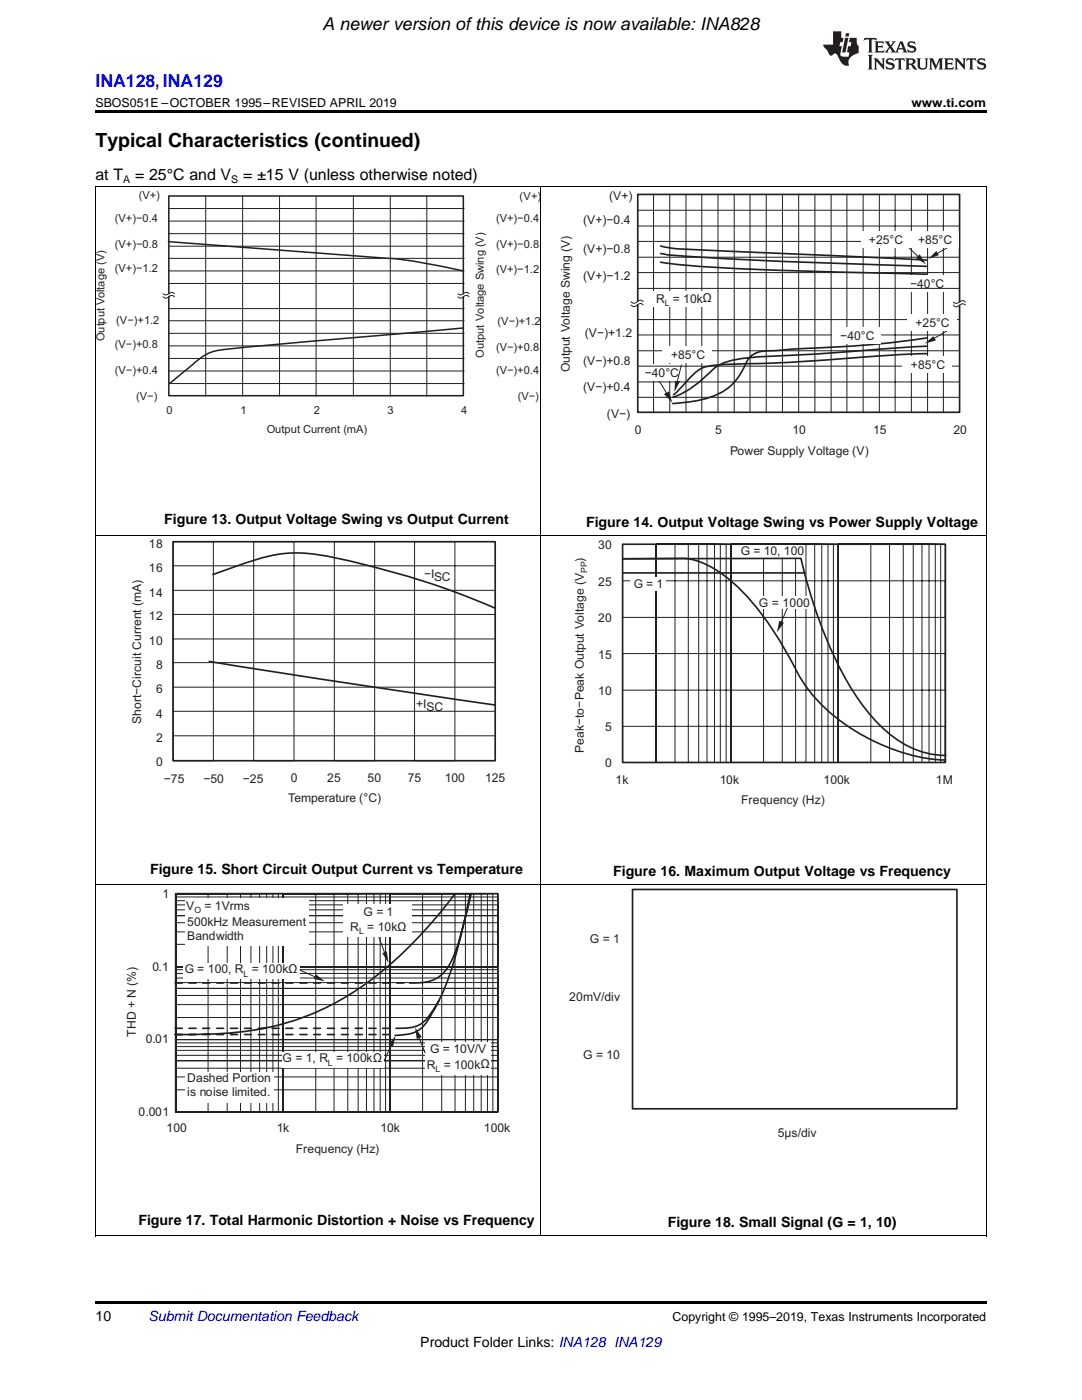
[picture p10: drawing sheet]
<svg xmlns="http://www.w3.org/2000/svg" width="216mm" height="279mm" viewBox="0 0 216 279" stroke-linecap="round" stroke-linejoin="round" font-family="sans-serif">
<path d="M19 246.7h.2zM196.7 246.7h.1zM19 259.7h177.8v.5h-177.8z" fill="#000"/>
<path d="M19.1 176.5v70.2M107.9 176.5v70.2M196.8 176.5v70.2M19 246.6h177.8" fill="none" stroke="#000" stroke-width=".2"/>
<g fill="none" stroke="#231f20" stroke-width=".2">
<path d="M35 178.3h21.5v43.6h-21.5zM35 178.3h20.5v43.6h-20.5zM35 178.3h19.5v43.6h-19.5zM35 178.3h18.2v43.6h-18.2zM35 178.3h16.8v43.6h-16.8zM35 178.3h15.1v43.6h-15.1zM35 178.3h13v43.6h-13zM35 178.3h10.3v43.6h-10.3zM35 178.3h6.5v43.6h-6.5zM35 178.3h64.3v14.6h-64.3zM35 179h64.3v13.9h-64.3v-4.4h64.3v4.4h-64.3v-6.9h64.3v6.9h-64.3v-8.7h64.3v8.7h-64.3v-10.2h64.3v10.2h-64.3v-10.2h64.3v10.2h-64.3v-11.3h64.3v11.3h-64.3v-12.3h64.3v12.3h-64.3v-13.1h64.3v13.1h-64.3zM56.5 178.3h21.4v43.6h-21.4z"/>
<path d="M56.5 178.3h20.4v43.6h-20.4zM56.5 178.3h19.4v43.6h-19.4zM56.5 178.3h18.1v43.6h-18.1zM56.5 178.3h16.6v43.6h-16.6zM56.5 178.3h15v43.6h-15zM56.5 178.3h12.9v43.6h-12.9zM56.5 178.3h10.2v43.6h-10.2zM56.5 178.3h6.5v43.6h-6.5zM77.9 178.3h21.4v43.6h-21.4zM77.9 178.3h20.4v43.6h-20.4zM77.9 178.3h19.4v43.6h-19.4zM77.9 178.3h18.1v43.6h-18.1z"/>
<path d="M77.9 178.3h16.6v43.6h-16.6zM77.9 178.3h15v43.6h-15zM77.9 178.3h12.9v43.6h-12.9zM77.9 178.3h10.2v43.6h-10.2zM77.9 178.3h6.4v43.6h-6.4zM35 192.9h64.3v14.6h-64.3zM35 193.5h64.3v14h-64.3v-4.4h64.3v4.4h-64.3v-7h64.3v7h-64.3v-8.8h64.3v8.8h-64.3v-10.2h64.3v10.2h-64.3v-10.2h64.3v10.2h-64.3v-11.4h64.3v11.4h-64.3v-12.3h64.3v12.3h-64.3v-13.2h64.3v13.2h-64.3zM35 207.5h64.3v14.4h-64.3zM35 208.1h64.3v13.8h-64.3v-4.4h64.3v4.4h-64.3v-7h64.3v7h-64.3v-8.7h64.3v8.7h-64.3v-10.2h64.3v10.2h-64.3v-10.2h64.3v10.2h-64.3v-11.3h64.3v11.3h-64.3v-12.3h64.3v12.3h-64.3v-13h64.3v13h-64.3z"/>
</g>
<g fill="none" stroke="#231f20" stroke-width=".33">
<path d="M35 178.3h64.3v43.6h-64.3zM90.7 178.5a78.1 78.1 0 0 1-22.9 21.1 54.7 54.7 0 0 1-26.8 6.8l-6 .1h1.4M93.8 178.5a97.1 97.1 0 0 1-5.8 20.2l-.9 1.9a10.9 10.9 0 0 1-3.4 3.9 8.9 8.9 0 0 1-4.7 .7M94 178.3l-.7 3.1a44.9 44.9 0 0 1-3.7 11.2 6.7 6.7 0 0 1-6.2 3.6h-1.6M35 196.2h1.4M37.7 196.2h1.4M40.4 196.2h1.5M43.3 196.2h1.3M46 196.2h1.4M48.8 196.2h1.3M51.6 196.2h1.3M54.3 196.2h1.4"/>
<path d="M57 196.2h1.4M59.9 196.2h1.4M62.6 196.2h1.3M65.3 196.2h1.4M68.1 196.2h1.4M70.9 196.2h1.4M73.6 196.2h1.4M76.4 196.2h1.4M79.2 196.2h1.4M87.6 199.7l-1.5 2.6a6.4 6.4 0 0 1-4.5 4.1l-2.8 .2M35 205.2h1.4M37.7 205.2h1.4"/>
<path d="M37.7 206.5h1.4M40.4 205.2h1.5M40.4 206.5h1.5M43.3 205.2h1.3M43.3 206.5h1.3M46 205.2h1.4M46 206.5h1.4M48.8 205.2h1.3M48.8 206.5h1.3M51.6 205.2h1.3M51.6 206.5h1.3M54.3 205.2h1.4"/>
<path d="M54.3 206.5h1.4M57 205.2h1.4M57 206.5h1.4M59.9 205.2h1.4M59.9 206.5h1.4M62.6 205.2h1.3M62.6 206.5h1.3M65.3 205.2h1.4M65.3 206.5h1.4M68.1 205.2h1.4M68.1 206.5h1.4M70.9 205.2h1.4"/>
<path d="M70.9 206.5h1.4M73.6 205.2h1.4M73.6 206.5h1.4M76.4 205.2h1.4M76.4 206.5h1.4"/>
</g>
<g fill="#fff">
<path d="M37 179.3h24.5v9.4h-24.5z" fill-rule="evenodd"/>
<path d="M68.5 180.5h13.6v6.6h-13.6z" fill-rule="evenodd"/>
<path d="M84.9 208.1h13v6.4h-13z" fill-rule="evenodd"/>
<path d="M36.5 192.3h23.3v3.1h-23.3z" fill-rule="evenodd"/>
<path d="M56.3 209.9h20.3v3.2h-20.3z" fill-rule="evenodd"/>
</g>
<path d="M78.9 206.7l-.5 2.2-.9-.4z" fill="#231f20"/>
<path d="M78.3 208l-1.6 3.6" fill="none" stroke="#231f20" stroke-width=".2"/>
<path d="M63 194.4l1.8 1.4-2.2-.5z" fill="#231f20"/>
<path d="M59.9 193.6l3.7 1.7" fill="none" stroke="#231f20" stroke-width=".2"/>
<path d="M76.3 190.2l.9-.3 .3 2.3z" fill="#231f20"/>
<path d="M75.6 187.1l1.4 3.8" fill="none" stroke="#231f20" stroke-width=".2"/>
<path d="M82.8 205.1l1.4 1.9-1 .4z" fill="#231f20"/>
<path d="M83.3 206.4l1.5 3.7" fill="none" stroke="#231f20" stroke-width=".2"/>
<path d="M37 213.9h17.7v6.1h-17.7z" fill-rule="evenodd" fill="#fff"/>
<path d="M124.2 108.6h64.4v43.6h-64.4zM124.3 111.5l11.5-.1a10.7 10.7 0 0 1 6.3 1.9 34.5 34.5 0 0 1 11.1 11 107.4 107.4 0 0 1 6.7 11.3 35.7 35.7 0 0 0 17.2 13.5 33.1 33.1 0 0 0 11.5 2.6M124.3 114.3h36.3M126.2 177.5h64.7v43.8h-64.7z" fill="none" stroke="#231f20" stroke-width=".33"/>
<path d="M19.1 106.9v69.6M107.9 106.9v69.6M196.8 106.9v69.6M19 176.5h177.8" fill="none" stroke="#000" stroke-width=".2"/>
<g fill="none" stroke="#231f20" stroke-width=".2">
<path d="M124.2 115.9h64.4v7.3h-64.4zM131 108.6h14.9v43.6h-14.9zM131 108.6h13.9v43.6h-13.9zM131 108.6h12.7v43.6h-12.7zM131 108.6h11.6v43.6h-11.6zM131 108.6h10.1v43.6h-10.1zM131 108.6h8.4v43.6h-8.4zM131 108.6h6.3v43.6h-6.3zM131 108.6h3.7v43.6h-3.7zM145.9 108.6h20.4v43.6h-20.4zM145.9 108.6h19.3v43.6h-19.3zM145.9 108.6h18.1v43.6h-18.1z"/>
<path d="M145.9 108.6h16.7v43.6h-16.7zM145.9 108.6h14.9v43.6h-14.9zM145.9 108.6h12.8v43.6h-12.8zM145.9 108.6h10.2v43.6h-10.2zM145.9 108.6h6.5v43.6h-6.5zM145.9 108.6h21.4v43.6h-21.4zM167.3 108.6h21.4v43.6h-21.4zM167.3 108.6h20.4v43.6h-20.4zM167.3 108.6h19.3v43.6h-19.3zM167.3 108.6h18.1v43.6h-18.1zM167.3 108.6h16.7v43.6h-16.7zM167.3 108.6h14.9v43.6h-14.9z"/>
<path d="M167.3 108.6h12.9v43.6h-12.9zM167.3 108.6h10.2v43.6h-10.2zM167.3 108.6h6.5v43.6h-6.5zM124.2 130.4h64.4v7.3h-64.4zM124.2 145h64.4v7.2h-64.4z"/>
</g>
<g fill="#fff">
<path d="M125.7 115.2h7.1v2.6h-7.1z" fill-rule="evenodd"/>
<path d="M147.6 108.8h13v2.5h-13z" fill-rule="evenodd"/>
<path d="M152 119h9.5v2.5h-9.5z" fill-rule="evenodd"/>
</g>
<path d="M155.5 123.9l.9 .4-1.4 1.9z" fill="#231f20"/>
<g fill="none" stroke="#231f20" stroke-width=".2">
<path d="M130.4 39v43.4M133.6 39v43.4M136.9 39v43.4M140 39v43.4M143.3 39v43.4M146.5 39v43.4M149.7 39v43.4M152.9 39v43.4M156.1 39v43.4M159.4 39v43.4M162.6 39v43.4M165.8 39v43.4"/>
<path d="M169 39v43.4M172.2 39v43.4M175.5 39v43.4M178.6 39v43.4M181.9 39v43.4M185.1 39v43.4M188.2 39v43.4M127.3 42h64.2M127.3 45.1h64.2M127.3 48.2h64.2M127.3 51.3h64.2M127.3 54.4h64.2"/>
<path d="M125.9 60.9a.77 .77 0 0 0 1.3 0l.6-.3 .5 .3M125.9 60.2a.77 .77 0 0 0 1.3 0l.6-.3 .5 .3M127.3 63.8h64.2M127.3 66.8h64.2M127.3 70h64.2M127.3 76.2h64.2M127.3 79.3h64.2M190.2 60.9l.6 .3h.3a1.06 1.06 0 0 1 1.5-.3M190.2 60.3a1.05 1.05 0 0 0 1.6-.2l.3-.1 .5 .3M34.5 108.1h8.1v43.7h-8.1zM34.5 112.9h64.3M34.5 117.8h64.3"/>
<path d="M50.6 108.1h8.1v43.7h-8.1zM66.7 108.1h8.1v43.7h-8.1zM82.7 108.1h8.1v43.7h-8.1zM34.5 122.6h64.3M34.5 127.5h64.3M34.5 132.2h64.3M34.5 137.1h64.3M157.1 121.4l-1.5 3.5M34.5 142h64.3M34.5 146.8h64.3"/>
</g>
<path d="M131.8 49.1a27 27 0 0 0 7 .7l46.2 2.1M131.8 52.3a313.5 313.5 0 0 0 33.1 1.9l20.1 .5M127.3 60.1v-21.3h64.2v21.4M185 70.6l-4.6 .1a628.8 628.8 0 0 1-33.3 1.9 19.1 19.1 0 0 0-7.2 1 31.7 31.7 0 0 0-5 4.7l-.5 .5M34.5 108.1h64.3v43.7h-64.3zM42.5 114.7a70.2 70.2 0 0 1 13.6-4.2 36.9 36.9 0 0 1 13.8 1.5 165 165 0 0 1 28.9 9.4M124.3 111.5l35.5-.1 .1 .2a91 91 0 0 0 10.5 26.7 29.2 29.2 0 0 0 11.1 10.8l2.3 .9 2.4 .6 2.5 .2M41.7 132l23 3.6 34.1 5.1" fill="none" stroke="#231f20" stroke-width=".33"/>
<path d="M19.1 37.2v69.7M107.9 37.2v69.7M196.8 37.2v69.7M19 106.8h177.8" fill="none" stroke="#000" stroke-width=".2"/>
<path d="M129.9 58.2h12.3v3.1h-12.3z" fill-rule="evenodd" fill="#fff"/>
<path d="M131.8 50.6l.8 .1a919.5 919.5 0 0 0 49.8 2.4l2.6 .1M185 69.1l-5.8 .3a680.8 680.8 0 0 1-29.5 2l-1.3 .1a10.8 10.8 0 0 0-6.3 2.3l-.2 .3a20.4 20.4 0 0 1-7.7 5.2M185 67.4a263.7 263.7 0 0 1-27.7 2.3l-3.5 .3a5 5 0 0 0-4.7 1.9 11.8 11.8 0 0 1-7.9 7.6l-3.4 .7-3.6 .3" fill="none" stroke="#231f20" stroke-width=".33"/>
<g fill="#231f20">
<path d="M134.7 75.8l1 .3-1.1 2.1z"/>
<path d="M132.5 78.6l1-.5 .6 2.3z"/>
</g>
<path d="M131.3 75.6l2.1 3.5" fill="none" stroke="#231f20" stroke-width=".2"/>
<path d="M184.5 68.6l1.7-1.5 .5 .8z" fill="#231f20"/>
<path d="M189.2 65.9l-3.4 2" fill="none" stroke="#231f20" stroke-width=".2"/>
<path d="M186.8 50.1l.5 .8-2 .8z" fill="#231f20"/>
<path d="M189.5 49.2l-3.1 1.7" fill="none" stroke="#231f20" stroke-width=".2"/>
<path d="M183.5 50.8l1.3 1.9-2-1.2z" fill="#231f20"/>
<path d="M181 49.1l2.8 2.6" fill="none" stroke="#231f20" stroke-width=".2"/>
<g fill="#fff">
<path d="M127 72.7h9.7v3.4h-9.7z" fill-rule="evenodd"/>
<path d="M132.2 69.1h9.8v3.2h-9.8z" fill-rule="evenodd"/>
<path d="M181 62.7h10v3.3h-10z" fill-rule="evenodd"/>
</g>
<path d="M136 72.8l-1 4" fill="none" stroke="#231f20" stroke-width=".2"/>
<path d="M127.3 60.9v21.4h64.2v-21.3" fill="none" stroke="#231f20" stroke-width=".33"/>
<g fill="#fff">
<path d="M166 65.4h9.7v3.3h-9.7z" fill-rule="evenodd"/>
<path d="M181.5 46.1h9.9v3.3h-9.9z" fill-rule="evenodd"/>
<path d="M179.9 55h9.8v3.3h-9.8z" fill-rule="evenodd"/>
<path d="M171.7 46.3h10v3.2h-10z" fill-rule="evenodd"/>
</g>
<path d="M127.3 57.6h64.2M127.3 73.1h64.2" fill="none" stroke="#231f20" stroke-width=".2"/>
<path d="M180.1 71.1h9.8v3.2h-9.8z" fill-rule="evenodd" fill="#fff"/>
<g fill="none" stroke="#231f20" stroke-width=".2">
<path d="M41 39.2v39.8M48.4 39.2v39.8M55.8 39.2v39.8M63.1 39.2v39.8M70.5 39.2v39.8M77.9 39.2v39.8M85.2 39.2v39.8M32.5 59.2a.71 .71 0 0 0 1.2 0 .71 .71 0 0 1 1.1 0M32.5 58.6a.98 .98 0 0 0 1.5-.2l.3-.1 .5 .3M33.8 41.6h58.8zM33.8 44.1h58.8zM33.8 46.6h58.8z"/>
<path d="M33.8 49.1h58.8zM33.8 51.6h58.8zM33.8 54.1h58.8zM33.8 56.6h58.8zM91.4 59.2l.3 .2a1.08 1.08 0 0 0 1.1-.4l.3-.1 .5 .3M91.4 58.6a.91 .91 0 0 0 1.4-.2l.3-.1 .5 .3M33.8 61.6h58.8zM33.8 64h58.8zM33.8 66.5h58.8zM33.8 69h58.8zM33.8 71.5h58.8zM33.8 74h58.8z"/>
<path d="M33.8 76.5h58.8z"/>
</g>
<path d="M33.6 48.2l43.9 3.4a69.5 69.5 0 0 1 12.1 1.9l2.9 .6M33.7 59.2v19.8h58.8v-19.8M33.7 58.5v-19.4h58.8v19.5M92.5 65.5l-19.9 1.7a522.8 522.8 0 0 0-29.8 2.9 10 10 0 0 0-4.3 2.6l-4.7 3.8" fill="none" stroke="#231f20" stroke-width=".3"/>
<path d="M19 37.2h177.8" fill="none" stroke="#000" stroke-width=".2"/>
<path d="M19 22h177.8v.5h-177.8z" fill="#000"/>
<g fill="#231f20">
<path d="M172.5 7.6l-.1 .5 .4-.2h.6v.1v2.1l-.2 .4h.9l-.2-.4v-2.1l.1-.1h.5l.5 .2-.2-.5zM174.5 8.3l.2 .3v1.5l-.2 .4h1.8l.2-.6a1.04 1.04 0 0 1-1.3 .2v-.7h.6l.3 .2v-.6l-.3 .2h-.6v-.6l.8-.1 .4 .3-.2-.5zM176.5 8.3l.9 1.1-.9 1.1h.8l-.2-.2 .4-.7 .5 .7-.2 .2h1.5l-.2-.2 .2-.4h.9l.1 .4-.2 .2h1l-.3-.3-.7-1.9h-.5l-.9 2-.8-1 .9-1h-.8l.1 .3-.4 .5-.3-.6 .1-.2zM179.7 8.6l.4 1h-.7zM181.3 8.4a.63 .63 0 0 0-.2 .7 .63 .63 0 0 0 .6 .4l.6 .2 .1 .2a.75 .75 0 0 1-.7 .4 .75 .75 0 0 1-.6-.5l.1 .7 .1-.1a1.11 1.11 0 0 0 1.5-.6 1.13 1.13 0 0 0-1.2-.8l-.1-.4a1.04 1.04 0 0 1 1.2 .2l-.2-.5-.2 .1-.4-.2zM173.2 10.9l.2 .4v2.2l-.2 .4h1l-.3-.4v-2.2l.3-.4zM174.3 11.6l.3 .4v1.5l-.3 .4h.8l-.2-.4v-1.3l1.5 1.7v-1.9l.2-.4h-.7l.2 .4v.9l-1.1-1.3zM177 11.8a.62 .62 0 0 0-.2 .7 .62 .62 0 0 0 .6 .4l.6 .1 .1 .3a.76 .76 0 0 1-.7 .3 .76 .76 0 0 1-.7-.4l.2 .7 .1-.1a1.11 1.11 0 0 0 1.5-.6 1.13 1.13 0 0 0-1.2-.8l-.1-.4a1.04 1.04 0 0 1 1.2 .2l-.2-.6-.2 .1-.5-.1zM178.7 11.6l-.2 .6a.61 .61 0 0 1 .8-.3v1.6l-.2 .4h.9l-.2-.4v-1.6a.63 .63 0 0 1 .7 .3l-.1-.6zM180.6 11.6l.3 .4v1.5l-.3 .4h1l-.2-.2-.1-.8 .6 .2a.76 .76 0 0 0 1.2 .7l-1-1a.58 .58 0 0 0 .6-.5 .58 .58 0 0 0-.5-.6zM181.4 11.9h.1a.45 .45 0 0 1 .5 .1 .45 .45 0 0 1 .1 .5l-.8 .2zM182.9 11.6l.2 .2a2.17 2.17 0 0 0 .3 1.9 .99 .99 0 0 0 1.6-.6v-1.1l.2-.4h-.7l.2 .2a1.92 1.92 0 0 1-.2 1.8 .6 .6 0 0 1-.9-.5v-1.1l.2-.4zM185.4 11.6l.2 .4v1.5l-.2 .4h.7l-.2-.4v-1.4l.8 1.8 .8-1.8v1.4l-.2 .4h.9l-.2-.4v-1.5l.2-.4h-.8l-.6 1.5-.6-1.5zM188.4 11.6l.2 .4v1.5l-.2 .4h1.8l.1-.6a1.04 1.04 0 0 1-1.2 .1v-.6h.5l.4 .2v-.6l-.4 .2h-.5v-.7h.8l.3 .3-.1-.6zM190.5 11.6l.2 .4v1.5l-.2 .4h.7l-.2-.4v-1.3l1.5 1.7v-1.9l.2-.4h-.7l.2 .4v.9l-1.1-1.3zM192.9 11.6l-.1 .6a.61 .61 0 0 1 .7-.3l.1 1.6-.3 .4h1l-.3-.4 .1-1.6a.63 .63 0 0 1 .7 .3l-.1-.6zM195.2 11.8a.62 .62 0 0 0-.2 .7 .62 .62 0 0 0 .6 .4l.6 .1 .1 .3a.76 .76 0 0 1-.7 .3 .76 .76 0 0 1-.6-.4l.1 .7 .1-.1a1.11 1.11 0 0 0 1.6-.6 1.13 1.13 0 0 0-1.3-.8l-.1-.4a1.04 1.04 0 0 1 1.2 .2l-.1-.6-.2 .1-.5-.1z"/>
<path d="M166.2 6.3v2.6h-1.9v.4l.8 .9a.91 .91 0 0 0 1 .8 .56 .56 0 0 1 .5-.3 .56 .56 0 0 1 .5 .3l.4 .8a1.53 1.53 0 0 0 1.9 1.2 1.54 1.54 0 0 1 1-2.1l.9-.3v-1.4a1.52 1.52 0 0 1-.4-1.6h-1.3l-.2 .8h.5l-.2 .8h-.5l-.1 1v.2l.4 .1-.2 .8a1.93 1.93 0 0 1-1.6-.3l.3-1.8h-.5l.2-.8h.4l.2-.8h-.4v-1.3zM168.6 7.6l-.6 2.9h.7l.6-2.9zM168.8 6.6l-.1 .7h.6l.2-.7z"/>
</g>
<text font-size="3.9" x="19" y="29.3">Typical Characteristics (continued)</text>
<text font-size="3.5" x="64.3" y="6">A newer version ofthis device is now available: INA828</text>
<text font-size="3.5" fill="#00f" x="19" y="17.3">INA128, INA129</text>
<g font-size="3.2">
<text x="19" y="36">at T</text>
<text x="27" y="36">= 25°C and V</text>
<text x="48.5" y="36">= ±15 V (unless otherwise noted)</text>
</g>
<g font-size="2.8">
<text x="32.8" y="104.6">Figure 13. Output Voltage Swing vs Output Current</text>
<text x="116.9" y="105.1">Figure 14. Output Voltage Swing vs Power Supply Voltage</text>
<text x="30" y="174.4">Figure 15. Short Circuit Output Current vs Temperature</text>
<text x="122.3" y="174.8">Figure 16. Maximum Output Voltage vs Frequency</text>
<text x="27.6" y="244.4">Figure 17. Total Harmonic Distortion + Noise vs Frequency</text>
<text x="133.2" y="244.9">Figure 18. Small Signal (G = 1, 10)</text>
<text x="19" y="263.6">10</text>
<text x="83.9" y="268.9">Product Folder Links: INA128 INA129</text>
</g>
<text font-size="2.8" fill="#0000c8" x="29.6" y="263.6">Submit Documentation Feedback</text>
<g font-size="2.5">
<text x="19" y="21.4">SBOS051E –OCTOBER 1995–REVISED APRIL 2019</text>
<text x="181.9" y="21.4">www.ti.com</text>
<text x="134.2" y="263.6">Copyright © 1995–2019, Texas Instruments Incorporated</text>
</g>
<g font-size="2.4" fill="#231f20">
<text x="121.5" y="39.9">(V+)</text>
<text x="116.4" y="44.8">(V+)−0.4</text>
<text x="116.4" y="50.5">(V+)−0.8</text>
<text x="173.4" y="48.8">+25°C</text>
<text x="183.2" y="48.6">+85°C</text>
<text x="116.4" y="55.8">(V+)−1.2</text>
<text x="181.6" y="57.5">−40°C</text>
<text x="130.9" y="60.4">R</text>
<text x="134.2" y="60.4">= 10k</text>
<text x="140.2" y="60.2">Ω</text>
<text x="182.7" y="65.2">+25°C</text>
<text x="116.7" y="67.2">(V−)+1.2</text>
<text x="133.9" y="71.6">+85°C</text>
<text x="167.7" y="67.8">−40°C</text>
<text x="113.7" y="74.3" transform="rotate(-90 113.7 74.3)">Output Voltage Swing (V)</text>
<text x="116.4" y="72.8">(V−)+0.8</text>
<text x="116.4" y="78">(V−)+0.4</text>
<text x="128.7" y="75.2">−40°C</text>
<text x="181.8" y="73.6">+85°C</text>
<text x="121.1" y="83.4">(V−)</text>
<text x="126.7" y="86.5">0</text>
<text x="142.7" y="86.5">5</text>
<text x="158.1" y="86.5">10</text>
<text x="174.2" y="86.5">15</text>
<text x="190.2" y="86.5">20</text>
<text x="145.7" y="90.8">Power Supply Voltage (V)</text>
<text x="29.7" y="109.4">18</text>
<text x="116.5" y="112.1" transform="rotate(-90 116.5 112.1)">)</text>
<text x="119.3" y="109.6">30</text>
<text x="147.8" y="110.9">G = 10, 100</text>
<text x="29.7" y="114.2">16</text>
<text x="29.7" y="119.1">14</text>
<text x="84.6" y="115.3">−I</text>
<text x="86.6" y="116">SC</text>
<text x="119.3" y="116.9">25</text>
<text x="126.5" y="117.4">G = 1</text>
<text x="29.7" y="123.8">12</text>
<text x="119.3" y="124.1">20</text>
<text x="151.4" y="121.1">G = 1000</text>
<text x="29.7" y="128.7">10</text>
<text x="119.3" y="131.4">15</text>
<text x="31.1" y="133.5">8</text>
<text x="31.1" y="138.4">6</text>
<text x="31.1" y="143.2">4</text>
<text x="83.1" y="141.2">+I</text>
<text x="85.1" y="141.9">SC</text>
<text x="119.3" y="138.7">10</text>
<text x="28.1" y="144.4" transform="rotate(-90 28.1 144.4)">Short−Circuit Current (mA)</text>
<text x="31.1" y="148">2</text>
<text x="120.7" y="145.9">5</text>
<text x="31.1" y="152.9">0</text>
<text x="116.5" y="150.3" transform="rotate(-90 116.5 150.3)">Peak−to−Peak Output Voltage (V</text>
<text x="120.7" y="153.2">0</text>
<text x="32.7" y="156.3">−75</text>
<text x="40.6" y="156.3">−50</text>
<text x="48.5" y="156.3">−25</text>
<text x="57.5" y="160.1">Temperature (°C)</text>
<text x="58" y="156.1">0</text>
<text x="65.3" y="156.1">25</text>
<text x="73.4" y="156.1">50</text>
<text x="81.4" y="156.1">75</text>
<text x="88.8" y="156.1">100</text>
<text x="96.8" y="156.1">125</text>
<text x="122.8" y="156.4">1k</text>
<text x="143.7" y="156.4">10k</text>
<text x="147.9" y="160.5">Frequency (Hz)</text>
<text x="164.3" y="156.4">100k</text>
<text x="186.7" y="156.4">1M</text>
<text x="32.4" y="179.2">1</text>
<text x="37.1" y="181.6">V</text>
<text x="37.4" y="184.9">500kHz Measurement</text>
<text x="40.8" y="181.6">= 1Vrms</text>
<text x="69.9" y="185.8">R</text>
<text x="72.5" y="182.7">G = 1</text>
<text x="73.3" y="185.8">= 10kΩ</text>
<text x="37.4" y="187.6">Bandwidth</text>
<text x="117.7" y="188.2">G = 1</text>
<text x="30.4" y="193.7">0.1</text>
<text x="36.9" y="194.3">G = 100, R</text>
<text x="50.2" y="194.3">= 100kΩ</text>
<text x="113.6" y="199.7">20mV/div</text>
<text x="27.1" y="206.9" transform="rotate(-90 27.1 206.9)">THD + N (%)</text>
<text x="29.1" y="208.2">0.01</text>
<text x="37.4" y="215.9">Dashed Portion</text>
<text x="56.4" y="211.9">G = 1, R</text>
<text x="67.1" y="211.9">= 100kΩ</text>
<text x="85.2" y="213.3">R</text>
<text x="85.8" y="210.2">G = 10V/V</text>
<text x="88.6" y="213.3">= 100kΩ</text>
<text x="116.4" y="211.3">G = 10</text>
<text x="37.4" y="218.7">is noise limited.</text>
<text x="27.7" y="222.6">0.001</text>
<text x="33.2" y="226">100</text>
<text x="55.2" y="226">1k</text>
<text x="75.9" y="226">10k</text>
<text x="96.5" y="226">100k</text>
<text x="155.2" y="226.9">5µs/div</text>
<text x="59" y="230.1">Frequency (Hz)</text>
</g>
<g font-size="2.2" fill="#231f20">
<text x="27.7" y="39.8">(V+)</text>
<text x="103.7" y="39.9">(V+)</text>
<text x="22.9" y="44.3">(V+)−0.4</text>
<text x="99" y="44.4">(V+)−0.4</text>
<text x="22.9" y="49.5">(V+)−0.8</text>
<text x="99" y="49.6">(V+)−0.8</text>
<text x="22.9" y="54.4">(V+)−1.2</text>
<text x="99" y="54.4">(V+)−1.2</text>
<text x="23.2" y="64.6">(V−)+1.2</text>
<text x="99.3" y="64.9">(V−)+1.2</text>
<text x="20.9" y="68.1" transform="rotate(-90 20.9 68.1)">Output Voltage (V)</text>
<text x="22.9" y="69.5">(V−)+0.8</text>
<text x="96.6" y="71.4" transform="rotate(-90 96.6 71.4)">Output Voltage Swing (V)</text>
<text x="99" y="70">(V−)+0.8</text>
<text x="22.9" y="74.6">(V−)+0.4</text>
<text x="99" y="74.7">(V−)+0.4</text>
<text x="27.2" y="79.7">(V−)</text>
<text x="33.2" y="82.7">0</text>
<text x="48" y="82.7">1</text>
<text x="62.6" y="82.7">2</text>
<text x="77.4" y="82.7">3</text>
<text x="92" y="82.7">4</text>
<text x="103.3" y="79.7">(V−)</text>
<text x="53.3" y="86.3">Output Current (mA)</text>
</g>
<g font-size="2.1">
<text x="24.6" y="36.6">A</text>
<text x="46.1" y="36.6">S</text>
</g>
<g font-size="1.7" fill="#231f20">
<text x="132.7" y="61">L</text>
<text x="117.2" y="114.3" transform="rotate(-90 117.2 114.3)">PP</text>
<text x="38.8" y="182.2">O</text>
<text x="71.6" y="186.5">L</text>
<text x="48.6" y="195">L</text>
<text x="65.4" y="212.7">L</text>
<text x="86.9" y="214">L</text>
</g>
</svg>
